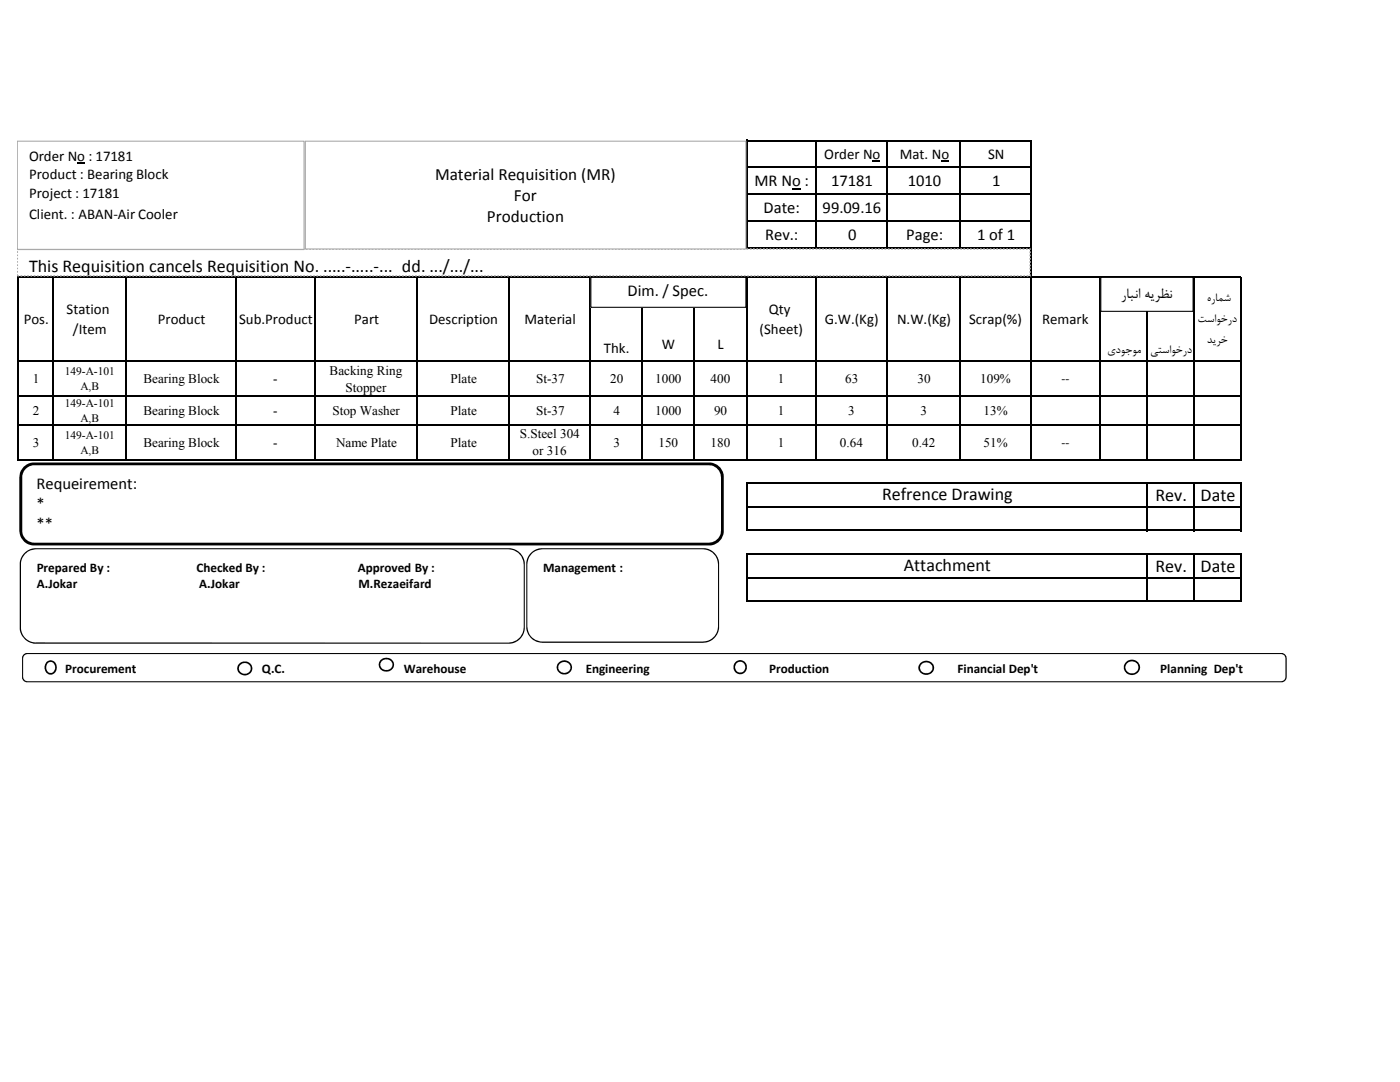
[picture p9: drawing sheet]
<svg xmlns="http://www.w3.org/2000/svg" width="279mm" height="216mm" viewBox="0 0 279 216" stroke-linecap="round" stroke-linejoin="round" font-family="sans-serif">
<path d="M158.1 37.6h1.7v.2h-1.7zM174.1 32.1h1.6v.2h-1.6zM187.9 32.1h1.5v.2h-1.5z" fill="#000"/>
<g fill="none" stroke="#000" stroke-width=".3">
<path d="M149 27.9v21.8M149.1 28h56.8M149.1 33.4h56.8M149.1 38.8h56.8M162.8 28.2v21.5M177.1 28.2v21.5M191.7 28.2v21.5M205.7 28.2v63.7M3.6 55v36.9M3.7 55.2h244M10.6 55.3v36.6M25.2 55.3v36.6"/>
<path d="M47 55.3v36.6M62.9 55.3v36.6M83.2 55.3v36.6M101.6 55.3v36.6M117.8 55.3v36.6M128.2 55.3v36.6M138.6 55.3v36.6M149 55.3v36.6M149.1 44.2h56.8M149.1 49.6h56.8M162.8 55.3v36.6M177.1 55.3v36.6"/>
<path d="M191.7 55.3v36.6M219.5 55.3v36.6M228.9 55.3v36.6M238.2 55.3v36.6M247.6 55.3v36.6M3.7 72.1h244M3.7 79.1h244M3.7 84.7h244M3.7 91.8h244M149 96.3v9.7M149.1 96.5h98.6M228.9 96.6v9.4"/>
<path d="M238.2 96.6v9.4M247.6 96.6v9.4M149 110.4v9.7M149.1 101.2h98.6M149.1 105.9h98.6M149.1 110.6h98.6M149.1 115.3h98.6M149.1 120h98.6M228.9 110.7v9.4M238.2 110.7v9.4M247.6 110.7v9.4"/>
</g>
<path d="M3.4 49.7h202.2v5.3h-202.2z" fill="#fff"/>
<path d="M3.4 54.7h.2v.3h-.2zM3.4 54.1h.2v.3h-.2zM3.4 53.4h.2v.3h-.2zM3.4 52.7h.2v.4h-.2zM3.4 52.1h.2v.3h-.2zM3.4 51.4h.2v.4h-.2zM3.4 50.8h.2v.3h-.2zM3.4 50.1h.2v.4h-.2zM3.4 49.6l.2-.1v.3h-.2l.2-.1v.1h-.2zM4 49.5h.3v.3h-.3zM4.6 49.5h.4v.3h-.4zM5.3 49.5h.3v.3h-.3zM5.9 49.5h.4v.3h-.4zM6.6 49.5h.3v.3h-.3zM7.2 49.5h.4v.3h-.4zM7.9 49.5h.4v.3h-.4zM8.6 49.5h.3v.3h-.3zM9.2 49.5h.4v.3h-.4zM9.9 49.5h.3v.3h-.3zM10.5 49.5h.4v.3h-.4zM11.2 49.5h.3v.3h-.3zM11.9 49.5h.3v.3h-.3zM12.5 49.5h.3v.3h-.3zM13.2 49.5h.3v.3h-.3zM13.8 49.5h.3v.3h-.3zM14.5 49.5h.3v.3h-.3zM15.1 49.5h.4v.3h-.4zM15.8 49.5h.3v.3h-.3zM16.4 49.5h.4v.3h-.4zM17.1 49.5h.3v.3h-.3zM17.7 49.5h.4v.3h-.4zM18.4 49.5h.4v.3h-.4zM19 49.5h.4v.3h-.4zM19.7 49.5h.4v.3h-.4zM20.4 49.5h.3v.3h-.3zM21 49.5h.4v.3h-.4zM21.7 49.5h.3v.3h-.3zM22.4 49.5h.3v.3h-.3zM23 49.5h.3v.3h-.3zM23.7 49.5h.3v.3h-.3zM24.3 49.5h.3v.3h-.3zM25 49.5h.3v.3h-.3zM25.6 49.5h.4v.3h-.4zM26.3 49.5h.3v.3h-.3zM26.9 49.5h.4v.3h-.4zM27.6 49.5h.3v.3h-.3zM28.2 49.5h.4v.3h-.4zM28.9 49.5h.4v.3h-.4zM29.5 49.5h.4v.3h-.4zM30.2 49.5h.4v.3h-.4zM30.9 49.5h.3v.3h-.3zM31.5 49.5h.4v.3h-.4zM32.2 49.5h.3v.3h-.3zM32.9 49.5h.3v.3h-.3zM33.5 49.5h.3v.3h-.3zM34.2 49.5h.3v.3h-.3zM34.8 49.5h.3v.3h-.3zM35.5 49.5h.3v.3h-.3zM36.1 49.5h.3v.3h-.3zM36.8 49.5h.3v.3h-.3zM37.4 49.5h.4v.3h-.4zM38.1 49.5h.3v.3h-.3zM38.7 49.5h.4v.3h-.4zM39.4 49.5h.4v.3h-.4zM40 49.5h.4v.3h-.4zM40.7 49.5h.4v.3h-.4zM41.4 49.5h.3v.3h-.3zM42 49.5h.4v.3h-.4zM42.7 49.5h.3v.3h-.3zM43.3 49.5h.4v.3h-.4zM44 49.5h.3v.3h-.3zM44.7 49.5h.3v.3h-.3zM45.3 49.5h.3v.3h-.3zM46 49.5h.3v.3h-.3zM46.6 49.5h.3v.3h-.3zM47.3 49.5h.3v.3h-.3zM47.9 49.5h.4v.3h-.4zM48.6 49.5h.3v.3h-.3zM49.2 49.5h.4v.3h-.4zM49.9 49.5h.3v.3h-.3zM50.5 49.5h.4v.3h-.4zM51.2 49.5h.4v.3h-.4zM51.9 49.5h.3v.3h-.3zM52.5 49.5h.4v.3h-.4zM53.2 49.5h.3v.3h-.3zM53.8 49.5h.4v.3h-.4zM54.5 49.5h.3v.3h-.3zM55.2 49.5h.3v.3h-.3zM55.8 49.5h.3v.3h-.3zM56.5 49.5h.3v.3h-.3zM57.1 49.5h.3v.3h-.3zM57.8 49.5h.3v.3h-.3zM58.4 49.5h.4v.3h-.4zM59.1 49.5h.3v.3h-.3zM59.7 49.5h.4v.3h-.4zM60.4 49.5h.3v.3h-.3zM61 49.5h.4v.3h-.4zM61.7 49.5h.4v.3h-.4zM62.4 49.5h.3v.3h-.3zM63 49.5h.4v.3h-.4zM63.7 49.5h.3v.3h-.3zM64.3 49.5h.4v.3h-.4zM65 49.5h.3v.3h-.3zM65.7 49.5h.3v.3h-.3zM66.3 49.5h.3v.3h-.3zM67 49.5h.3v.3h-.3zM67.6 49.5h.3v.3h-.3zM68.3 49.5h.3v.3h-.3zM68.9 49.5h.4v.3h-.4zM69.6 49.5h.3v.3h-.3zM70.2 49.5h.4v.3h-.4zM70.9 49.5h.3v.3h-.3zM71.5 49.5h.4v.3h-.4zM72.2 49.5h.4v.3h-.4zM72.9 49.5h.3v.3h-.3zM73.5 49.5h.4v.3h-.4zM74.2 49.5h.3v.3h-.3zM74.8 49.5h.4v.3h-.4zM75.5 49.5h.3v.3h-.3zM76.2 49.5h.3v.3h-.3zM76.8 49.5h.3v.3h-.3zM77.5 49.5h.3v.3h-.3zM78.1 49.5h.3v.3h-.3zM78.8 49.5h.3v.3h-.3zM79.4 49.5h.4v.3h-.4zM80.1 49.5h.3v.3h-.3zM80.7 49.5h.4v.3h-.4zM81.4 49.5h.3v.3h-.3zM82 49.5h.4v.3h-.4zM82.7 49.5h.4v.3h-.4zM83.4 49.5h.3v.3h-.3zM84 49.5h.4v.3h-.4zM84.7 49.5h.3v.3h-.3zM85.3 49.5h.4v.3h-.4zM86 49.5h.3v.3h-.3zM86.7 49.5h.3v.3h-.3zM87.3 49.5h.3v.3h-.3zM88 49.5h.3v.3h-.3zM88.6 49.5h.3v.3h-.3zM89.3 49.5h.3v.3h-.3zM89.9 49.5h.4v.3h-.4zM90.6 49.5h.3v.3h-.3zM91.2 49.5h.4v.3h-.4zM91.9 49.5h.3v.3h-.3zM92.5 49.5h.4v.3h-.4zM93.2 49.5h.4v.3h-.4zM93.9 49.5h.3v.3h-.3zM94.5 49.5h.4v.3h-.4zM95.2 49.5h.3v.3h-.3zM95.8 49.5h.4v.3h-.4zM96.5 49.5h.3v.3h-.3zM97.2 49.5h.3v.3h-.3zM97.8 49.5h.3v.3h-.3zM98.5 49.5h.3v.3h-.3zM99.1 49.5h.3v.3h-.3zM99.8 49.5h.3v.3h-.3zM100.4 49.5h.4v.3h-.4zM101.1 49.5h.3v.3h-.3zM101.7 49.5h.4v.3h-.4zM102.4 49.5h.3v.3h-.3zM103 49.5h.4v.3h-.4zM103.7 49.5h.4v.3h-.4zM104.4 49.5h.3v.3h-.3zM105 49.5h.4v.3h-.4zM105.7 49.5h.3v.3h-.3zM106.3 49.5h.4v.3h-.4zM107 49.5h.3v.3h-.3zM107.7 49.5h.3v.3h-.3zM108.3 49.5h.3v.3h-.3zM109 49.5h.3v.3h-.3zM109.6 49.5h.3v.3h-.3zM110.3 49.5h.3v.3h-.3zM110.9 49.5h.4v.3h-.4zM111.6 49.5h.3v.3h-.3zM112.2 49.5h.4v.3h-.4zM112.9 49.5h.3v.3h-.3zM113.5 49.5h.4v.3h-.4zM114.2 49.5h.4v.3h-.4zM114.9 49.5h.3v.3h-.3zM115.5 49.5h.4v.3h-.4zM116.2 49.5h.3v.3h-.3zM116.8 49.5h.4v.3h-.4zM117.5 49.5h.3v.3h-.3zM118.2 49.5h.3v.3h-.3zM118.8 49.5h.3v.3h-.3zM119.5 49.5h.3v.3h-.3zM120.1 49.5h.3v.3h-.3zM120.8 49.5h.3v.3h-.3zM121.4 49.5h.4v.3h-.4zM122.1 49.5h.3v.3h-.3zM122.7 49.5h.4v.3h-.4zM123.4 49.5h.3v.3h-.3zM124 49.5h.4v.3h-.4zM124.7 49.5h.4v.3h-.4zM125.3 49.5h.4v.3h-.4zM126 49.5h.4v.3h-.4zM126.7 49.5h.3v.3h-.3zM127.3 49.5h.4v.3h-.4zM128 49.5h.3v.3h-.3zM128.7 49.5h.3v.3h-.3zM129.3 49.5h.3v.3h-.3zM130 49.5h.3v.3h-.3zM130.6 49.5h.3v.3h-.3zM131.3 49.5h.3v.3h-.3zM131.9 49.5h.3v.3h-.3zM132.6 49.5h.3v.3h-.3zM133.2 49.5h.4v.3h-.4zM133.9 49.5h.3v.3h-.3zM134.5 49.5h.4v.3h-.4zM135.2 49.5h.4v.3h-.4zM135.8 49.5h.4v.3h-.4zM136.5 49.5h.4v.3h-.4zM137.2 49.5h.3v.3h-.3zM137.8 49.5h.4v.3h-.4zM138.5 49.5h.3v.3h-.3zM139.1 49.5h.4v.3h-.4zM139.8 49.5h.3v.3h-.3zM140.5 49.5h.3v.3h-.3zM141.1 49.5h.3v.3h-.3zM141.8 49.5h.3v.3h-.3zM142.4 49.5h.3v.3h-.3zM143.1 49.5h.3v.3h-.3zM143.7 49.5h.4v.3h-.4zM144.4 49.5h.3v.3h-.3zM145 49.5h.4v.3h-.4zM145.7 49.5h.3v.3h-.3zM146.3 49.5h.4v.3h-.4zM147 49.5h.4v.3h-.4zM147.7 49.5h.3v.3h-.3zM148.3 49.5h.4v.3h-.4zM149 49.5h.3v.3h-.3zM149.6 49.5h.4v.3h-.4zM150.3 49.5h.3v.3h-.3zM151 49.5h.3v.3h-.3zM151.6 49.5h.3v.3h-.3zM152.3 49.5h.3v.3h-.3zM152.9 49.5h.3v.3h-.3zM153.6 49.5h.3v.3h-.3zM154.2 49.5h.4v.3h-.4zM154.9 49.5h.3v.3h-.3zM155.5 49.5h.4v.3h-.4zM156.2 49.5h.3v.3h-.3zM156.8 49.5h.4v.3h-.4zM157.5 49.5h.4v.3h-.4zM158.2 49.5h.3v.3h-.3zM158.8 49.5h.4v.3h-.4zM159.5 49.5h.3v.3h-.3zM160.1 49.5h.4v.3h-.4zM160.8 49.5h.3v.3h-.3zM161.5 49.5h.3v.3h-.3zM162.1 49.5h.3v.3h-.3zM162.8 49.5h.3v.3h-.3zM163.4 49.5h.3v.3h-.3zM164.1 49.5h.3v.3h-.3zM164.7 49.5h.4v.3h-.4zM165.4 49.5h.3v.3h-.3zM166 49.5h.4v.3h-.4zM166.7 49.5h.3v.3h-.3zM167.3 49.5h.4v.3h-.4zM168 49.5h.4v.3h-.4zM168.7 49.5h.3v.3h-.3zM169.3 49.5h.4v.3h-.4zM170 49.5h.3v.3h-.3zM170.6 49.5h.4v.3h-.4zM171.3 49.5h.3v.3h-.3zM172 49.5h.3v.3h-.3zM172.6 49.5h.3v.3h-.3zM173.3 49.5h.3v.3h-.3zM173.9 49.5h.3v.3h-.3zM174.6 49.5h.3v.3h-.3zM175.2 49.5h.4v.3h-.4zM175.9 49.5h.3v.3h-.3zM176.5 49.5h.4v.3h-.4zM177.2 49.5h.3v.3h-.3zM177.8 49.5h.4v.3h-.4zM178.5 49.5h.4v.3h-.4zM179.2 49.5h.3v.3h-.3zM179.8 49.5h.4v.3h-.4zM180.5 49.5h.3v.3h-.3zM181.1 49.5h.4v.3h-.4zM181.8 49.5h.3v.3h-.3zM182.5 49.5h.3v.3h-.3zM183.1 49.5h.3v.3h-.3zM183.8 49.5h.3v.3h-.3zM184.4 49.5h.3v.3h-.3zM185.1 49.5h.3v.3h-.3zM185.7 49.5h.4v.3h-.4zM186.4 49.5h.3v.3h-.3zM187 49.5h.4v.3h-.4zM187.7 49.5h.3v.3h-.3zM188.3 49.5h.4v.3h-.4zM189 49.5h.4v.3h-.4zM189.7 49.5h.3v.3h-.3zM190.3 49.5h.4v.3h-.4zM191 49.5h.3v.3h-.3zM191.6 49.5h.4v.3h-.4zM192.3 49.5h.3v.3h-.3zM193 49.5h.3v.3h-.3zM193.6 49.5h.3v.3h-.3zM194.3 49.5h.3v.3h-.3zM194.9 49.5h.3v.3h-.3zM195.6 49.5h.3v.3h-.3zM196.2 49.5h.4v.3h-.4zM196.9 49.5h.3v.3h-.3zM197.5 49.5h.4v.3h-.4zM198.2 49.5h.3v.3h-.3zM198.8 49.5h.4v.3h-.4zM199.5 49.5h.4v.3h-.4zM200.2 49.5h.3v.3h-.3zM200.8 49.5h.4v.3h-.4zM201.5 49.5h.3v.3h-.3zM202.1 49.5h.4v.3h-.4zM202.8 49.5h.3v.3h-.3zM203.5 49.5h.3v.3h-.3zM204.1 49.5h.3v.3h-.3zM204.8 49.5h.3v.3h-.3zM205.4 49.5l.3 .1v.2h-.3v-.1l.2 .1h-.2zM205.4 50.2h.3v.3h-.3zM205.4 50.8h.3v.3h-.3zM205.4 51.5h.3v.3h-.3zM205.4 52.1h.3v.4h-.3zM205.4 52.8h.3v.3h-.3zM205.4 53.4h.3v.4h-.3zM205.4 54.1h.3v.3h-.3zM205.4 54.7h.3v.5h-.1v-.3l-.2 .1zM204.9 54.9h.3v.3h-.3zM204.3 54.9h.3v.3h-.3zM203.6 54.9h.3v.3h-.3zM202.9 54.9h.3v.3h-.3zM202.3 54.9h.3v.3h-.3zM201.6 54.9h.3v.3h-.3zM201 54.9h.3v.3h-.3zM200.3 54.9h.3v.3h-.3zM199.6 54.9h.4v.3h-.4zM199 54.9h.3v.3h-.3zM198.3 54.9h.4v.3h-.4zM197.7 54.9h.3v.3h-.3zM197 54.9h.4v.3h-.4zM196.4 54.9h.3v.3h-.3zM195.7 54.9h.3v.3h-.3zM195.1 54.9h.3v.3h-.3zM194.4 54.9h.3v.3h-.3zM193.8 54.9h.3v.3h-.3zM193.1 54.9h.3v.3h-.3zM192.4 54.9h.3v.3h-.3zM191.8 54.9h.3v.3h-.3zM191.1 54.9h.3v.3h-.3zM190.5 54.9h.3v.3h-.3zM189.8 54.9h.3v.3h-.3zM189.1 54.9h.4v.3h-.4zM188.5 54.9h.3v.3h-.3zM187.8 54.9h.4v.3h-.4zM187.2 54.9h.3v.3h-.3zM186.5 54.9h.4v.3h-.4zM185.9 54.9h.3v.3h-.3zM185.2 54.9h.3v.3h-.3zM184.6 54.9h.3v.3h-.3zM183.9 54.9h.3v.3h-.3zM183.3 54.9h.3v.3h-.3zM182.6 54.9h.3v.3h-.3zM181.9 54.9h.3v.3h-.3zM181.3 54.9h.3v.3h-.3zM180.6 54.9h.3v.3h-.3zM180 54.9h.3v.3h-.3zM179.3 54.9h.3v.3h-.3zM178.6 54.9h.4v.3h-.4zM178 54.9h.3v.3h-.3zM177.3 54.9h.4v.3h-.4zM176.7 54.9h.3v.3h-.3zM176 54.9h.4v.3h-.4zM175.4 54.9h.3v.3h-.3zM174.7 54.9h.3v.3h-.3zM174.1 54.9h.3v.3h-.3zM173.4 54.9h.3v.3h-.3zM172.8 54.9h.3v.3h-.3zM172.1 54.9h.3v.3h-.3zM171.4 54.9h.3v.3h-.3zM170.8 54.9h.3v.3h-.3zM170.1 54.9h.3v.3h-.3zM169.5 54.9h.3v.3h-.3zM168.8 54.9h.3v.3h-.3zM168.1 54.9h.4v.3h-.4zM167.5 54.9h.3v.3h-.3zM166.8 54.9h.4v.3h-.4zM166.2 54.9h.3v.3h-.3zM165.5 54.9h.4v.3h-.4zM164.9 54.9h.3v.3h-.3zM164.2 54.9h.3v.3h-.3zM163.6 54.9h.3v.3h-.3zM162.9 54.9h.3v.3h-.3zM162.3 54.9h.3v.3h-.3zM161.6 54.9h.3v.3h-.3zM161 54.9h.2v.3h-.2zM160.3 54.9h.3v.3h-.3zM159.6 54.9h.3v.3h-.3zM159 54.9h.3v.3h-.3zM158.3 54.9h.3v.3h-.3zM157.6 54.9h.4v.3h-.4zM157 54.9h.3v.3h-.3zM156.3 54.9h.4v.3h-.4zM155.7 54.9h.3v.3h-.3zM155 54.9h.4v.3h-.4zM154.4 54.9h.3v.3h-.3zM153.7 54.9h.4v.3h-.4zM153.1 54.9h.3v.3h-.3zM152.4 54.9h.3v.3h-.3zM151.8 54.9h.3v.3h-.3zM151.1 54.9h.3v.3h-.3zM150.5 54.9h.2v.3h-.2zM149.8 54.9h.3v.3h-.3zM149.1 54.9h.3v.3h-.3zM148.5 54.9h.3v.3h-.3zM147.8 54.9h.3v.3h-.3zM147.2 54.9h.3v.3h-.3zM146.5 54.9h.3v.3h-.3zM145.8 54.9h.4v.3h-.4zM145.2 54.9h.3v.3h-.3zM144.5 54.9h.4v.3h-.4zM143.9 54.9h.3v.3h-.3zM143.2 54.9h.4v.3h-.4zM142.6 54.9h.3v.3h-.3zM141.9 54.9h.3v.3h-.3zM141.3 54.9h.3v.3h-.3zM140.6 54.9h.3v.3h-.3zM140 54.9h.3v.3h-.3zM139.3 54.9h.3v.3h-.3zM138.6 54.9h.3v.3h-.3zM138 54.9h.3v.3h-.3zM137.3 54.9h.3v.3h-.3zM136.7 54.9h.3v.3h-.3zM136 54.9h.3v.3h-.3zM135.3 54.9h.4v.3h-.4zM134.7 54.9h.3v.3h-.3zM134 54.9h.4v.3h-.4zM133.4 54.9h.3v.3h-.3zM132.7 54.9h.4v.3h-.4zM132.1 54.9h.3v.3h-.3zM131.4 54.9h.3v.3h-.3zM130.8 54.9h.3v.3h-.3zM130.1 54.9h.3v.3h-.3zM129.5 54.9h.3v.3h-.3zM128.8 54.9h.3v.3h-.3zM128.1 54.9h.3v.3h-.3zM127.5 54.9h.3v.3h-.3zM126.8 54.9h.3v.3h-.3zM126.2 54.9h.3v.3h-.3zM125.5 54.9h.3v.3h-.3zM124.8 54.9h.4v.3h-.4zM124.2 54.9h.3v.3h-.3zM123.5 54.9h.4v.3h-.4zM122.9 54.9h.3v.3h-.3zM122.2 54.9h.4v.3h-.4zM121.6 54.9h.3v.3h-.3zM120.9 54.9h.3v.3h-.3zM120.3 54.9h.3v.3h-.3zM119.6 54.9h.3v.3h-.3zM119 54.9h.3v.3h-.3zM118.3 54.9h.3v.3h-.3zM117.6 54.9h.3v.3h-.3zM117 54.9h.3v.3h-.3zM116.3 54.9h.3v.3h-.3zM115.7 54.9h.3v.3h-.3zM115 54.9h.3v.3h-.3zM114.3 54.9h.4v.3h-.4zM113.7 54.9h.3v.3h-.3zM113 54.9h.4v.3h-.4zM112.4 54.9h.3v.3h-.3zM111.7 54.9h.4v.3h-.4zM111.1 54.9h.3v.3h-.3zM110.4 54.9h.3v.3h-.3zM109.8 54.9h.3v.3h-.3zM109.1 54.9h.3v.3h-.3zM108.5 54.9h.3v.3h-.3zM107.8 54.9h.3v.3h-.3zM107.1 54.9h.3v.3h-.3zM106.5 54.9h.3v.3h-.3zM105.8 54.9h.3v.3h-.3zM105.2 54.9h.3v.3h-.3zM104.5 54.9h.3v.3h-.3zM103.8 54.9h.4v.3h-.4zM103.2 54.9h.3v.3h-.3zM102.5 54.9h.4v.3h-.4zM101.9 54.9h.3v.3h-.3zM101.2 54.9h.4v.3h-.4zM100.6 54.9h.3v.3h-.3zM99.9 54.9h.3v.3h-.3zM99.3 54.9h.3v.3h-.3zM98.6 54.9h.3v.3h-.3zM98 54.9h.3v.3h-.3zM97.3 54.9h.3v.3h-.3zM96.6 54.9h.3v.3h-.3zM96 54.9h.3v.3h-.3zM95.3 54.9h.3v.3h-.3zM94.7 54.9h.3v.3h-.3zM94 54.9h.3v.3h-.3zM93.3 54.9h.4v.3h-.4zM92.7 54.9h.3v.3h-.3zM92 54.9h.4v.3h-.4zM91.4 54.9h.3v.3h-.3zM90.7 54.9h.4v.3h-.4zM90.1 54.9h.3v.3h-.3zM89.4 54.9h.3v.3h-.3zM88.8 54.9h.3v.3h-.3zM88.1 54.9h.3v.3h-.3zM87.5 54.9h.3v.3h-.3zM86.8 54.9h.3v.3h-.3zM86.1 54.9h.3v.3h-.3zM85.5 54.9h.3v.3h-.3zM84.8 54.9h.3v.3h-.3zM84.2 54.9h.3v.3h-.3zM83.5 54.9h.3v.3h-.3zM82.8 54.9h.4v.3h-.4zM82.2 54.9h.3v.3h-.3zM81.5 54.9h.4v.3h-.4zM80.9 54.9h.3v.3h-.3zM80.2 54.9h.4v.3h-.4zM79.6 54.9h.3v.3h-.3zM78.9 54.9h.3v.3h-.3zM78.3 54.9h.3v.3h-.3zM77.6 54.9h.3v.3h-.3zM77 54.9h.3v.3h-.3zM76.3 54.9h.3v.3h-.3zM75.6 54.9h.3v.3h-.3zM75 54.9h.3v.3h-.3zM74.3 54.9h.3v.3h-.3zM73.7 54.9h.3v.3h-.3zM73 54.9h.3v.3h-.3zM72.3 54.9h.4v.3h-.4zM71.7 54.9h.3v.3h-.3zM71 54.9h.4v.3h-.4zM70.4 54.9h.3v.3h-.3zM69.7 54.9h.4v.3h-.4zM69.1 54.9h.3v.3h-.3zM68.4 54.9h.3v.3h-.3zM67.8 54.9h.3v.3h-.3zM67.1 54.9h.3v.3h-.3zM66.5 54.9h.3v.3h-.3zM65.8 54.9h.3v.3h-.3zM65.2 54.9h.2v.3h-.2zM64.5 54.9h.3v.3h-.3zM63.8 54.9h.3v.3h-.3zM63.2 54.9h.3v.3h-.3zM62.5 54.9h.3v.3h-.3zM61.8 54.9h.4v.3h-.4zM61.2 54.9h.3v.3h-.3zM60.5 54.9h.4v.3h-.4zM59.9 54.9h.3v.3h-.3zM59.2 54.9h.4v.3h-.4zM58.6 54.9h.3v.3h-.3zM57.9 54.9h.4v.3h-.4zM57.3 54.9h.3v.3h-.3zM56.6 54.9h.3v.3h-.3zM56 54.9h.3v.3h-.3zM55.3 54.9h.3v.3h-.3zM54.7 54.9h.2v.3h-.2zM54 54.9h.3v.3h-.3zM53.3 54.9h.3v.3h-.3zM52.7 54.9h.3v.3h-.3zM52 54.9h.3v.3h-.3zM51.4 54.9h.3v.3h-.3zM50.7 54.9h.3v.3h-.3zM50 54.9h.4v.3h-.4zM49.4 54.9h.3v.3h-.3zM48.7 54.9h.4v.3h-.4zM48.1 54.9h.3v.3h-.3zM47.4 54.9h.4v.3h-.4zM46.8 54.9h.3v.3h-.3zM46.1 54.9h.3v.3h-.3zM45.5 54.9h.3v.3h-.3zM44.8 54.9h.3v.3h-.3zM44.2 54.9h.2v.3h-.2zM43.5 54.9h.3v.3h-.3zM42.8 54.9h.3v.3h-.3zM42.2 54.9h.3v.3h-.3zM41.5 54.9h.3v.3h-.3zM40.9 54.9h.3v.3h-.3zM40.2 54.9h.3v.3h-.3zM39.5 54.9h.4v.3h-.4zM38.9 54.9h.3v.3h-.3zM38.2 54.9h.4v.3h-.4zM37.6 54.9h.3v.3h-.3zM36.9 54.9h.4v.3h-.4zM36.3 54.9h.3v.3h-.3zM35.6 54.9h.3v.3h-.3zM35 54.9h.3v.3h-.3zM34.3 54.9h.3v.3h-.3zM33.7 54.9h.3v.3h-.3zM33 54.9h.3v.3h-.3zM32.3 54.9h.3v.3h-.3zM31.7 54.9h.3v.3h-.3zM31 54.9h.3v.3h-.3zM30.4 54.9h.3v.3h-.3zM29.7 54.9h.3v.3h-.3zM29 54.9h.4v.3h-.4zM28.4 54.9h.3v.3h-.3zM27.7 54.9h.4v.3h-.4zM27.1 54.9h.3v.3h-.3zM26.4 54.9h.4v.3h-.4zM25.8 54.9h.3v.3h-.3zM25.1 54.9h.3v.3h-.3zM24.5 54.9h.3v.3h-.3zM23.8 54.9h.3v.3h-.3zM23.2 54.9h.3v.3h-.3zM22.5 54.9h.3v.3h-.3zM21.8 54.9h.3v.3h-.3zM21.2 54.9h.3v.3h-.3zM20.5 54.9h.3v.3h-.3zM19.9 54.9h.3v.3h-.3zM19.2 54.9h.3v.3h-.3zM18.5 54.9h.4v.3h-.4zM17.9 54.9h.3v.3h-.3zM17.2 54.9h.4v.3h-.4zM16.6 54.9h.3v.3h-.3zM15.9 54.9h.4v.3h-.4zM15.3 54.9h.3v.3h-.3zM14.6 54.9h.3v.3h-.3zM14 54.9h.3v.3h-.3zM13.3 54.9h.3v.3h-.3zM12.7 54.9h.3v.3h-.3zM12 54.9h.3v.3h-.3zM11.3 54.9h.3v.3h-.3zM10.7 54.9h.3v.3h-.3zM10 54.9h.3v.3h-.3zM9.4 54.9h.3v.3h-.3zM8.7 54.9h.3v.3h-.3zM8 54.9h.4v.3h-.4zM7.4 54.9h.3v.3h-.3zM6.7 54.9h.4v.3h-.4zM6.1 54.9h.3v.3h-.3zM5.4 54.9h.4v.3h-.4zM4.8 54.9h.3v.3h-.3zM4.1 54.9h.3v.3h-.3zM3.5 54.9h.3v.3h-.3z" fill="#a6a6a6"/>
<path d="M3.4 28.2h57.3v21.6h-57.3z" fill="#fff"/>
<path d="M3.4 28.1h57.4v21.7l-.1 .1h-57.3zM3.4 28.3l.2-.1v21.6l-.2-.1h57.3l-.1 .1v-21.6l.1 .1z" fill="#a6a6a6"/>
<path d="M15.4 32.5h1.6v.2h-1.6z" fill="#000"/>
<path d="M60.9 28.2h87.9v21.5h-87.9z" fill="#fff"/>
<path d="M60.9 28.1h87.9l.2 .1v21.5l-.2 .1h-87.9zM60.9 28.3l.1-.1v21.5l-.1-.1h87.9v.1v-21.5v.1z" fill="#a6a6a6"/>
<path d="M219.7 55.3h18.4v6.8h-18.4z" fill="#fff"/>
<path d="M219.6 55.3l18.5-.1 .1 .1v6.9h-18.5l-.2-.1zM219.7 55.5l.1-.2v6.8l-.1-.1h18.4l-.1 .1v-6.8l.1 .2z" fill="#000"/>
<path d="M5.1 93.1l1.1-.5 .6-.1h134.7a2.68 2.68 0 0 1 2.6 2.7v10.7a2.66 2.66 0 0 1-2.6 2.6h-134.7a2.66 2.66 0 0 1-2.7-2.6v-10.7a2.68 2.68 0 0 1 1-2.1z" fill-rule="evenodd" fill="#fff"/>
<path d="M4.9 93a2.76 2.76 0 0 1 1.9-.7h135a2.94 2.94 0 0 1 2.6 2.6v11.3a2.94 2.94 0 0 1-2.6 2.6h-135.3a3 3 0 0 1-2.6-2.9v-10.7a2.99 2.99 0 0 1 1-2.2zM5.1 93.6l-.3 .4-.4 1v10.9a2.39 2.39 0 0 0 2.4 2.4h134.7a2.44 2.44 0 0 0 2.4-2.4v-10.7a2.44 2.44 0 0 0-2.4-2.4h-134.9l-.7 .2z" fill="#000"/>
<path d="M5 110.4a3.1 3.1 0 0 1 2.2-.9h94.3a3.2 3.2 0 0 1 3.1 3.1v12.6a3.1 3.1 0 0 1-3.1 3.1h-94.3a3.1 3.1 0 0 1-3.1-3.1v-12.6a3.2 3.2 0 0 1 .9-2.2z" fill-rule="evenodd" fill="#fff"/>
<path d="M5 110.2a3.1 3.1 0 0 1 2.2-.8h94.6a3.3 3.3 0 0 1 2.9 2.9v13.2a3.3 3.3 0 0 1-2.9 2.9h-94.6a3.3 3.3 0 0 1-3.3-3.2l.1-13.2a3.4 3.4 0 0 1 1-1.8zM5 110.5l-.6 1-.2 .8v12.9a2.95 2.95 0 0 0 3 3h94.3a3.1 3.1 0 0 0 3-3v-12.6a3.1 3.1 0 0 0-3-3h-94.3l-1.1 .2z" fill="#000"/>
<path d="M117.9 55.3h30.9v6h-30.9z" fill="#fff"/>
<path d="M117.8 55.3l31-.1 .2 .1v6l-31.1 .1-.1-.1zM117.9 55.5l.1-.2v6l-.1-.1h30.9v.1v-6v.2z" fill="#000"/>
<path d="M106 110.4a3.1 3.1 0 0 1 2.2-.9h32.1a3.1 3.1 0 0 1 3.1 3.1v12.4a3.1 3.1 0 0 1-3.1 3.1h-32.1a3.1 3.1 0 0 1-3.1-3.1v-12.4a3.1 3.1 0 0 1 .9-2.2z" fill-rule="evenodd" fill="#fff"/>
<path d="M106.1 110.2a3 3 0 0 1 2.1-.8h32.4a3.2 3.2 0 0 1 2.9 2.9v13a3.3 3.3 0 0 1-3.2 3h-32.1a3.2 3.2 0 0 1-3.2-3.3l.1-13a3.2 3.2 0 0 1 1-1.8zM106.3 110.3l-.8 1.1-.3 1.2v12.4a2.99 2.99 0 0 0 3 3h32.1a3 3 0 0 0 3-3v-12.4a3 3 0 0 0-3-3h-32.1l-1 .2z" fill="#000"/>
<path d="M4.8 130.7l.7-.3h250.2a.95 .95 0 0 1 1 1v3.7a.91 .91 0 0 1-1 .9h-250.2a.92 .92 0 0 1-1-.9v-3.7z" fill-rule="evenodd" fill="#fff"/>
<path d="M4.6 130.7l.6-.4h250.7l.7 .4 .2 .6v3.8l-.2 .6-.7 .4h-250.7l-.6-.4-.2-.4v-4.2zM4.9 130.8l-.3 .6v3.7l.3 .6 .6 .2h250.2l.5-.1 .3-.5v-4.1l-.3-.5-.5-.2h-250.2z" fill="#000"/>
<path d="M9.5 132.2a1.21 1.21 0 0 1 1.6 .4 1.21 1.21 0 0 1-.4 1.6 1.21 1.21 0 0 1-1.6-.4 1.21 1.21 0 0 1 .4-1.6z" fill-rule="evenodd" fill="#fff"/>
<path d="M9.2 132.2l.4-.3 .5-.2a1.45 1.45 0 0 1 1.2 1.6 1.45 1.45 0 0 1-1.4 1.3 1.56 1.56 0 0 1-.7-2.4zM9.6 132.2l-.4 .7 .2 .9 .4 .4h.6l.4-.2 .2-.6-.1-.7-.5-.6h-.5z" fill="#000"/>
<path d="M47.8 132.7a1.33 1.33 0 0 1 2-.3 1.33 1.33 0 0 1 0 2 1.33 1.33 0 0 1-2-.3 1.13 1.13 0 0 1 0-1.4z" fill-rule="evenodd" fill="#fff"/>
<path d="M47.8 132.4a1.47 1.47 0 0 1 2-.2 1.47 1.47 0 0 1 .3 2 1.47 1.47 0 0 1-2.1 .3 1.47 1.47 0 0 1-.2-2.1zM48 132.6l-.3 .8 .3 .8 .6 .3h.5l.6-.3 .3-.4v-.6l-.5-.7-.6-.2z" fill="#000"/>
<path d="M76 131.9a1.33 1.33 0 0 1 1.8-.3 1.33 1.33 0 0 1 .4 1.8 1.33 1.33 0 0 1-1.8 .3 1.33 1.33 0 0 1-.4-1.8z" fill-rule="evenodd" fill="#fff"/>
<path d="M76 131.6a1.76 1.76 0 0 1 2-.1 1.44 1.44 0 0 1 .4 1.9 1.44 1.44 0 0 1-1.9 .5 1.37 1.37 0 0 1-.5-2.3zM76.2 131.9l-.3 .5v.4l.5 .7 1 .2 .7-.5 .2-.8-.5-.7-1-.1z" fill="#000"/>
<path d="M224.7 132.4a1.46 1.46 0 0 1 2.2-.3 1.46 1.46 0 0 1 0 2.2 1.46 1.46 0 0 1-2.2-.3 1.26 1.26 0 0 1 0-1.6z" fill-rule="evenodd" fill="#fff"/>
<path d="M224.3 133.2a1.6 1.6 0 0 1 3.2 0 1.6 1.6 0 0 1-3.2 0zM224.6 133.2a1.26 1.26 0 0 0 2.5 0 1.26 1.26 0 0 0-2.5 0z" fill="#000"/>
<path d="M111.5 132.4a1.34 1.34 0 0 1 1.8-.3 1.34 1.34 0 0 1 .4 1.8 1.34 1.34 0 0 1-1.8 .3 1.34 1.34 0 0 1-.4-1.8z" fill-rule="evenodd" fill="#fff"/>
<path d="M111.5 132.2a1.47 1.47 0 0 1 2.4 .2 1.47 1.47 0 0 1-1 2.2h-.5a1.41 1.41 0 0 1-1.2-1 1.41 1.41 0 0 1 .3-1.4zM111.8 132.4l-.4 .5v.5l.5 .7 1 .1 .8-.4 .1-.9-.3-.5-.9-.3z" fill="#000"/>
<path d="M183.7 132.5a1.36 1.36 0 0 1 1.9-.4 1.36 1.36 0 0 1 .4 1.9 1.36 1.36 0 0 1-1.9 .3 1.36 1.36 0 0 1-.4-1.8z" fill-rule="evenodd" fill="#fff"/>
<path d="M183.7 132.2a1.51 1.51 0 0 1 2.2-.1 1.51 1.51 0 0 1 .1 2.2l-.5 .3-.7 .1a1.44 1.44 0 0 1-1.4-.9l-.1-.8zM183.9 132.5l-.2 .3-.1 .7 .3 .5 .5 .3h.9l.7-.6 .1-.6-.6-.8-.7-.1z" fill="#000"/>
<circle cx="147.8" cy="133.1" r="1.21" fill="#fff"/>
<path d="M146.8 132.1a1.39 1.39 0 0 1 2.1 .5 1.39 1.39 0 0 1-.9 1.9h-.6a1.41 1.41 0 0 1-.9-1.9zM146.7 133.1a1.06 1.06 0 0 0 2.1 0 1.06 1.06 0 0 0-2.1 0z" fill="#000"/>
<g font-size="3.6">
<text x="5.8" y="54.3">This Requisition cancels Requisition No. .....‐.....‐... dd. .../.../...</text>
<text x="176" y="99.9">Refrence Drawing</text>
<text x="230.6" y="100">Rev.</text>
<text x="239.6" y="100">Date</text>
<text x="180.4" y="114">Attachment</text>
<text x="230.6" y="114.1">Rev.</text>
<text x="239.6" y="114.1">Date</text>
</g>
<g font-size="3.4">
<text x="86.8" y="35.9">Material Requisition (MR)</text>
<text x="102.6" y="40.1">For</text>
<text x="97.2" y="44.3">Production</text>
</g>
<g font-size="3.3">
<text x="150.6" y="37.2">MR No :</text>
<text x="165.9" y="37.2">17181</text>
<text x="181.1" y="37.2">1010</text>
<text x="198" y="37.2">1</text>
<text x="152.4" y="42.6">Date:</text>
<text x="152.7" y="48">Rev.:</text>
<text x="164.2" y="42.6">99.09.16</text>
<text x="169.3" y="48">0</text>
<text x="180.9" y="48">Page:</text>
<text x="195" y="48">1 of 1</text>
<text x="125.3" y="59.1">Dim. / Spec.</text>
<text x="223.7" y="59.4">رابان ه</text>
<text x="229.7" y="59.4">يرظن</text>
<text x="7.3" y="97.6">Requeirement:</text>
<text x="7.3" y="101.6">*</text>
<text x="7.3" y="105.6">**</text>
</g>
<g font-size="3">
<text x="5.8" y="32.1">Order No : 17181</text>
<text x="5.8" y="35.8">Product : Bearing Block</text>
<text x="164.5" y="31.7">Order No</text>
<text x="179.6" y="31.7">Mat. No</text>
<text x="197.2" y="31.7">SN</text>
<text x="5.8" y="39.4">Project : 17181</text>
<text x="5.8" y="43.8">Client. : ABAN‐Air Cooler</text>
<text x="4.7" y="64.6">Pos.</text>
<text x="13.3" y="62.7">Station</text>
<text x="31.5" y="64.6">Product</text>
<text x="47.7" y="64.6">Sub.Product</text>
<text x="70.7" y="64.6">Part</text>
<text x="85.6" y="64.6">Description</text>
<text x="104.7" y="64.6">Material</text>
<text x="153.4" y="62.7">Qty</text>
<text x="164.6" y="64.6">G.W.(Kg)</text>
<text x="179" y="64.6">N.W.(Kg)</text>
<text x="193.4" y="64.6">Scrap(%)</text>
<text x="208" y="64.6">Remark</text>
<text x="14.6" y="66.6">/Item</text>
<text x="120.5" y="70.4">Thk.</text>
<text x="132.1" y="69.7">W</text>
<text x="143.2" y="69.7">L</text>
<text x="151.6" y="66.6">(Sheet)</text>
</g>
<g font-size="2.6">
<text x="239" y="64.2">تساوخرد</text>
<text x="240.8" y="60">هرامش</text>
<text x="220.9" y="70.4">يدوجوم</text>
<text x="229.5" y="70.4">يتساوخرد</text>
<text x="240.9" y="68.4">ديرخ</text>
<text x="6.6" y="76.5">1</text>
<text x="28.6" y="76.5">Bearing Block</text>
<text x="54.5" y="76.5">-</text>
<text x="65.8" y="74.8">Backing Ring</text>
<text x="89.9" y="76.5">Plate</text>
<text x="107" y="76.5">St-37</text>
<text x="121.8" y="76.5">20</text>
<text x="130.8" y="76.5">1000</text>
<text x="141.8" y="76.5">400</text>
<text x="155.2" y="76.5">1</text>
<text x="168.7" y="76.5">63</text>
<text x="183.1" y="76.5">30</text>
<text x="195.6" y="76.5">109%</text>
<text x="211.8" y="76.5">‐‐</text>
<text x="6.6" y="82.8">2</text>
<text x="28.6" y="82.8">Bearing Block</text>
<text x="54.5" y="82.8">-</text>
<text x="66.3" y="82.8">Stop Washer</text>
<text x="69" y="78.2">Stopper</text>
<text x="89.9" y="82.8">Plate</text>
<text x="107" y="82.8">St-37</text>
<text x="122.4" y="82.8">4</text>
<text x="130.8" y="82.8">1000</text>
<text x="142.5" y="82.8">90</text>
<text x="155.2" y="82.8">1</text>
<text x="169.3" y="82.8">3</text>
<text x="183.7" y="82.8">3</text>
<text x="196.3" y="82.8">13%</text>
<text x="6.6" y="89.2">3</text>
<text x="28.6" y="89.2">Bearing Block</text>
<text x="54.5" y="89.2">-</text>
<text x="67.1" y="89.2">Name Plate</text>
<text x="89.9" y="89.2">Plate</text>
<text x="103.8" y="87.5">S.Steel 304</text>
<text x="122.4" y="89.2">3</text>
<text x="131.4" y="89.2">150</text>
<text x="141.8" y="89.2">180</text>
<text x="155.2" y="89.2">1</text>
<text x="167.6" y="89.2">0.64</text>
<text x="182.1" y="89.2">0.42</text>
<text x="196.3" y="89.2">51%</text>
<text x="211.8" y="89.1">‐‐</text>
<text x="106.3" y="90.8">or 316</text>
<text x="7.3" y="114.1">Prepared By :</text>
<text x="7.3" y="117.3">A.Jokar</text>
<text x="39.2" y="114.1">Checked By :</text>
<text x="39.8" y="117.3">A.Jokar</text>
<text x="71.4" y="114.1">Approved By :</text>
<text x="71.5" y="117.3">M.Rezaeifard</text>
<text x="108.4" y="114">Management :</text>
<text x="13" y="134.3">Procurement</text>
<text x="52.3" y="134.3">Q.C.</text>
<text x="80.6" y="134.3">Warehouse</text>
<text x="116.9" y="134.3">Engineering</text>
<text x="153.5" y="134.3">Production</text>
<text x="191.1" y="134.3">Financial Dep't</text>
<text x="231.6" y="134.3">Planning Dep't</text>
</g>
<g font-size="2.3">
<text x="12.9" y="74.9">149-A-101</text>
<text x="16" y="77.9">A,B</text>
<text x="12.9" y="81.2">149-A-101</text>
<text x="12.9" y="87.5">149-A-101</text>
<text x="16" y="84.2">A,B</text>
<text x="16" y="90.5">A,B</text>
</g>
</svg>
